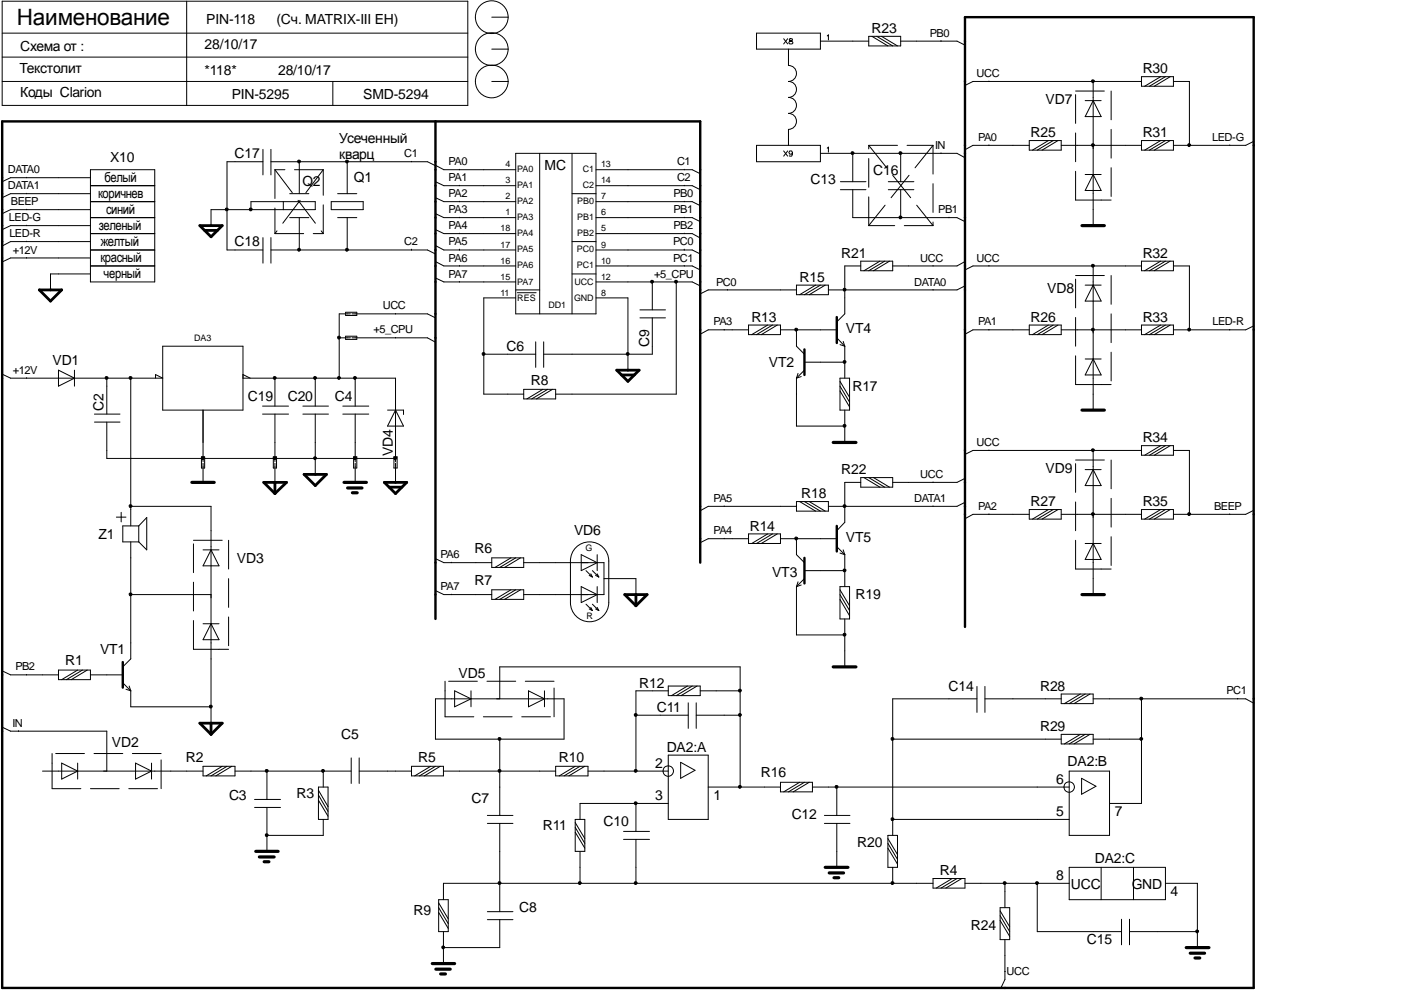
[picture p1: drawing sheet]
<svg xmlns="http://www.w3.org/2000/svg" width="297mm" height="210mm" viewBox="0 0 297 210" stroke-linecap="round" stroke-linejoin="round" font-family="sans-serif">
<g fill="none" stroke="#000" stroke-width=".21">
<path d="M.5 17.3h98.7M.5 .3h98.7v22.1h-98.7zM.5 7h98.7M.5 12.1h98.7M39.6 .3v22.1M70.6 17.3v5.1M104.3 17.3h3.4M104.3 3.6h3.4M104.3 10.4h3.4M160.4 7h13.5v3.4h-13.5zM166.2 8.2l.8 1.1M167 8.2l-.8 1.1"/>
<path d="M167.2 10.4v3.5a1.69 1.69 0 0 1 1.7 1.7 1.69 1.69 0 0 1-1.7 1.7 1.69 1.69 0 0 1 1.7 1.7 1.69 1.69 0 0 1-1.7 1.7 1.69 1.69 0 0 1 1.7 1.7 1.69 1.69 0 0 1-1.7 1.6 1.69 1.69 0 0 1 1.7 1.7 1.69 1.69 0 0 1-1.7 1.7v3.4M167.4 8.2l-.1 .3 .6 .2 .2 .3-.2 .3h-.5l-.1-.2 .1-.4 .6-.2-.1-.3zM173.9 8.7h10.3M175.4 7.6l.2-.2v1.1M184.2 7.7h6.8v2h-6.8zM184.9 7.7l3.4 2M185.9 7.7l3.4 2M186.9 7.7l3.4 2M191 8.7h11.9l1.7 .9M199.5 8.6v.1M209.7 17.2v.1M231.8 17.3v30.5"/>
<path d="M242 17.3h-35.7l-1.7 .8M242 16.3h6.8v2h-6.8zM246.1 16.3l-3.4 2M247.1 16.3l-3.4 2M248.1 16.3l-3.4 2M248.8 17.3h3.4v13.5M5.6 37.6v.1M19.2 37.7h-17l-1.7 .8M19.2 36h13.6v23.8h-13.6zM19.2 39.4h13.6M55.7 34.3h-7.6v18.7h7.6M55.7 31.7v5.4"/>
<path d="M57.4 34.3h33.2l1.7 .8M57.4 31.7v5.4M63.5 34.3v6.8M73.6 34.3v6.8M87.2 34.2v.1M92.3 38.5l1.8 .9h15.2M92.3 35.1l1.8 .9h15.2M97.4 35.9v.1M97.4 39.3v.1M109.3 32.5h17.1v34h-17.1zM114.4 32.5v34M121.3 32.5v34"/>
<path d="M126.4 39.4h20.4l1.7 .8M126.4 36h20.4l1.7 .8M145.1 35.9v.1M145.1 39.3v.1M160.4 30.8h13.5v3.5h-13.5zM166.2 32l.8 1.1M167 32l-.8 1.1M168 32.3l-.2 .4h-.4a.42 .42 0 0 1 0-.7h.4l.2 .7-.2 .4-.5-.1M173.9 32.5h29l1.7 .9M175.4 31.4l.2-.2v1.1M178.2 38.5h5.4M180.8 32.5v6"/>
<path d="M188.3 38.5h5.5M191 32.5v6M199.5 32.4v.1M209.7 30.7v.1M218.2 30.8h-11.9l-1.7 .9M218.2 29.8h6.8v2h-6.8zM222.3 29.8l-3.4 2M223.3 29.8l-3.4 2M224.3 29.8l-3.4 2M225 30.8h17M230.1 21.3h3.4M230.1 37h3.4"/>
<path d="M231.8 21.3l1.7 3.4h-3.4zM231.8 37l1.7 3.4h-3.4zM242 29.8h6.8v2h-6.8zM246.1 29.8l-3.4 2M247.1 29.8l-3.4 2M248.1 29.8l-3.4 2M260.7 30.7v.1M265.8 30l-1.7 .8h-15.3M5.6 41v.1M5.6 44.4h.1M5.6 47.8h.1M5.6 51.1v.1"/>
<path d="M5.6 54.6v.1M19.2 54.7h-17l-1.7 .8M19.2 51.2h-17l-1.7 1M19.2 47.8h-17l-1.7 .9M19.2 44.4h-17l-1.7 .9M19.2 41.1h-17l-1.7 .8M19.2 56.4h13.6M19.2 49.5h13.6M19.2 42.8h13.6M19.2 46.1h13.6M19.2 58.1h-8.5v3.4M19.2 53h13.6"/>
<path d="M53.2 44.4v-1.6h13.6v1.6h-22.1v3.4M55.7 50.4v5.4M57.4 53h33.2l1.7 .8M57.4 50.4v5.4M60.1 42.8v1.6M61.4 46.1h4.1M61.4 41.1h4.1M63.5 46.1v6.9M70.2 42.8h6.8v1.6h-6.8zM71.6 46.1h4M71.6 41.1h4M73.6 46.1v6.9"/>
<path d="M87.2 52.8v.2M92.3 58.9l1.8 .9h15.2M92.3 55.5l1.8 .9h15.2M92.3 48.7l1.8 .8h15.2M92.3 45.3l1.8 .8h15.2M92.3 41.9l1.8 .9h15.2M92.3 52.1l1.8 .9h15.2M97.4 42.7v.1M97.4 46.1h.1M97.4 49.4v.1M97.4 52.8v.2M97.4 56.3v.1"/>
<path d="M97.4 59.7v.1M121.3 58.1h5.1M121.3 51.2h5.1M121.3 41.1h5.1M126.4 59.8h20.4l1.7 .8M126.4 56.4h20.4l1.7 .8M126.4 49.5h20.4l1.7 1M126.4 42.8h20.4l1.7 .8M126.4 46.1h20.4l1.7 .9M126.4 53h20.4l1.7 .8M138.3 59.8v5.9M143.4 59.7v23.9h-25.6"/>
<path d="M145.1 42.7v.1M145.1 46.1h.1M145.1 49.4v.1M145.1 52.8v.2M145.1 56.3v.1M178.2 40.2h5.4M180.8 40.2v5.9h22.1l1.7 .9M182.5 56.4h-3.4v10.1l-1.7 1.7M182.5 55.4h6.8v2h-6.8zM186.6 55.4l-3.4 2M187.6 55.4l-3.4 2M188.3 40.2h5.5"/>
<path d="M188.6 55.4l-3.4 2M191 40.2v5.9M197.8 56.3v.1M201.2 46.1h.1M204.6 55.5l-1.7 .9h-13.6M209.7 56.3v.1M231.8 56.4v30.6M242 56.4h-35.7l-1.7 .8M242 55.4h6.8v2h-6.8zM246.1 55.4l-3.4 2M247.1 55.4l-3.4 2M248.1 55.4l-3.4 2"/>
<path d="M248.8 56.4h3.4v13.5M.5 79.3l1.7 .9h32.3l-1.5-.8v.8M12.4 78.5l3.4 1.7-3.4 1.7zM15.8 78.5v3.4M34.5 73.4h17v13.6h-17zM51.5 79.4l1.5 .8M71.9 71.6h2.4M73.3 71.3h2.3v.7h-2.3zM73.3 66.2h2.3v.7h-2.3zM74.3 66.5h-2.4v13.7M74.6 71.6h16l1.7 1M74.6 66.5h16l1.7 .9"/>
<path d="M83.9 66.5h.1M83.9 71.5v.1M102.6 75.1h11M109.3 63.2h-6.7v20.4h8.4M109.3 61.5h5.1M109.7 62.1h4M113.6 72.5v5.4M115.3 72.5v5.4M126.4 63.2h6.7v15.3M135.7 65.7h5.4M135.7 67.4h5.4M138.3 67.4v7.7h-23"/>
<path d="M153.5 69.8v.1M154.2 61.4v.1M158.7 69.9h-8.5l-1.7 1M158.7 68.9h6.8v2.1h-6.8zM162.8 68.9l-3.4 2.1M163.8 68.9l-3.4 2.1M164.8 68.9l-3.4 2.1M165.5 69.9h11.9M168.9 61.5h-18.7l-1.7 .8M168.9 60.5h6.7v2h-6.7zM168.9 69.9v3.5l1.7 1.7M169.2 79.2l-.3 1"/>
<path d="M169.9 79.8l-1 .4M170.6 76.8h8.5M170.6 78.5l-1.7 1.7M172.9 60.5l-3.4 2M173.9 60.5l-3.3 2M175 60.5l-3.4 2M177.4 71.6l1.7 1.8M178.1 73.1l1 .3M178.8 72.4l.3 1M179.1 73.4v6.8M197.8 61.4v.1M204.6 60.6l-1.7 .9h-27.3"/>
<path d="M209.7 69.8v.1M218.2 69.9h-11.9l-1.7 1M218.2 68.9h6.8v2.1h-6.8zM222.3 68.9l-3.4 2.1M223.3 68.9l-3.4 2.1M224.3 68.9l-3.4 2.1M225 69.9h17M230.1 60.5h3.4M230.1 76.1h3.4M231.8 60.5l1.7 3.3h-3.4zM231.8 76.1l1.7 3.4h-3.4zM242 68.9h6.8v2.1h-6.8z"/>
<path d="M246.1 68.9l-3.4 2.1M247.1 68.9l-3.4 2.1M248.1 68.9l-3.4 2.1M260.7 69.8v.1M265.8 69.1l-1.7 .8h-15.3M5.6 80.1v.1M20 87.8h5.4M20 89.5h5.4M22.6 80.2v7.6M22.6 89.5v7.7h61.3M27.7 80.2v31.3M42.7 96.9h.7v2.3h-.7z"/>
<path d="M43 87v10.9M43 98.2v4.1M51.5 80.2h32.4v17.7M55.7 87.8h5.5M55.7 86.1h5.5M58 96.9h.6v2.3h-.6zM58.3 80.2v5.9M58.3 87.8v10.1M58.3 98.2v4.1M64.2 87.8h5.4M64.2 86.1h5.4M66.8 80.2v5.9"/>
<path d="M66.8 87.8v12.8M72.7 87.8h5.5M72.7 86.1h5.5M75 96.9h.6v2.3h-.6zM75.3 80.2v5.9M75.3 87.8v10.1M75.3 98.2v4.1M82.2 87h3.4v.9M83.5 96.9h.7v2.3h-.7zM83.9 98.2v4.1M83.9 87l1.7 3.3h-3.4zM111 82.5h6.8v2.1h-6.8z"/>
<path d="M115.1 82.5l-3.4 2.1M116.1 82.5l-3.4 2.1M117.1 82.5l-3.4 2.1M168.9 80.2v10.1h10.2M178.1 80.2h2v6.8h-2zM178.1 80.9l2 3.3M178.1 81.9l2 3.4M178.1 82.9l2 3.4M179.1 87v6.8M209.7 95.4v.1M230.1 99.6h3.4M231.8 95.5v30.6"/>
<path d="M231.8 99.6l1.7 3.4h-3.4zM242 95.5h-35.7l-1.7 .9M242 94.5h6.8v2h-6.8zM246.1 94.5l-3.4 2M247.1 94.5l-3.4 2M248.1 94.5l-3.4 2M248.8 95.5h3.4v13.6M24.7 109.6h2M25.7 108.6v2.1M27.7 114.9v24.8l-1.7 1.7M27.7 107.4h17v45.9M29.4 111.5h-3.4v3.4h3.4"/>
<path d="M29.4 111.5v3.4M29.4 111.5l1.7-1.8v6.9l-1.7-1.7M43 116.6h3.4M44.7 116.6l1.7 3.4h-3.4zM92.3 118.4l1.8 .9h10.2M95.7 119.2v.1M104.3 118.3h6.7v2h-6.7zM108.3 118.3l-3.4 2M109.3 118.3l-3.3 2M110.4 118.3l-3.4 2M111 119.3h17.1v6.8h-1.4M122.1 116.1a4.1 4.1 0 0 1 4.5-.9 4.1 4.1 0 0 1 2.5 3.8v8.8a4.1 4.1 0 0 1-4.1 4 4.1 4.1 0 0 1-4.1-4v-8.8a4.1 4.1 0 0 1 1.2-2.9z"/>
<path d="M123.2 117.6l3.4 1.7-3.4 1.7zM126.6 117.6v3.4M153.5 107.3v.1M153.5 114.1v.1M158.7 114.2h-8.5l-1.7 .9M158.7 113.2h6.8v2h-6.8zM162.8 113.2l-3.4 2M163.8 113.2l-3.4 2M164.8 113.2l-3.4 2M165.5 114.2h11.9M168.9 107.4h-18.7l-1.7 .9M168.9 106.3h6.7v2.1h-6.7z"/>
<path d="M168.9 114.2v3.4l1.7 1.7M169.5 106.3l3.4 2.1M170.6 106.3l3.3 2.1M171.6 106.3l3.4 2.1M177.4 115.9l1.7 1.7M178.1 117.3l1 .3M178.8 116.6l.3 1M179.1 117.6v6.8M182.5 102.3h-3.4v8.4l-1.7 1.8M182.5 101.3h6.8v2h-6.8zM183.2 101.3l3.4 2M184.2 101.3l3.4 2"/>
<path d="M185.2 101.3l3.4 2M197.8 102.2v.1M197.8 107.3v.1M204.6 106.5l-1.7 .9h-27.3M204.6 101.4l-1.7 .9h-13.6M209.7 109v.1M218.2 109.1h-11.9l-1.7 .9M218.2 108h6.8v2.1h-6.8zM222.3 108l-3.4 2.1M223.3 108l-3.4 2.1M224.3 108l-3.4 2.1M225 109.1h17"/>
<path d="M230.1 115.2h3.4M231.8 115.2l1.7 3.4h-3.4zM242 108h6.8v2.1h-6.8zM246.1 108l-3.4 2.1M247.1 108l-3.4 2.1M248.1 108l-3.4 2.1M260.7 109v.1M265.8 108.2l-1.7 .9h-15.3M27.7 126.1h17M43 132.2h3.4M44.7 132.2l1.7 3.4h-3.4zM92.3 125.2l1.8 .9h10.2"/>
<path d="M95.7 126v.1M104.3 125.1h6.7v2h-6.7zM108.3 125.1l-3.4 2M109.3 125.1l-3.3 2M110.4 125.1l-3.4 2M111 126.1h15.6M123.2 124.4l3.4 1.7-3.4 1.7zM124.2 128.1l1.4 1.4M124.2 121l1.4 1.3M124.9 129.1l.7 .4M124.9 122l.7 .3M125.3 128.8l.3 .7"/>
<path d="M125.3 121.7l.3 .6M125.6 128.1l1.4 1.4M125.6 121l1.4 1.3M126.3 129.1l.7 .4M126.3 122l.7 .3M126.6 128.8l.4 .7M126.6 121.7l.4 .6M126.6 124.4v3.4M128.1 122.7h6.7v3.4M168.9 124.4v10.2h10.2M169.2 123.4l-.3 1M169.9 124l-1 .4"/>
<path d="M170.6 121h8.5M170.6 122.7l-1.7 1.7M178.1 124.4h2v6.8h-2zM178.1 125.1l2 3.3M178.1 126.1l2 3.4M178.1 127.1l2 3.5M179.1 131.2v10.2M.5 154.2l1.7 .8h20.4v8.5M.5 142.2l1.7 .9h10.2M3.9 154.9v.1M5.6 143v.1M12.4 142.1h6.8v2h-6.8z"/>
<path d="M16.5 142.1l-3.4 2M17.5 142.1l-3.4 2M18.5 142.1l-3.4 2M19.2 143.1h6.8M26 144.8l1.7 1.7M26.7 146.1l1 .4M27.4 145.5l.3 1M27.7 146.5v3.4h17M92.3 148.2h27.3v8.5h-27.3zM96.4 146.5l3.5 1.7-3.5 1.7zM99.9 146.5v3.4M106 148.2v-6.8h50.9v25.5"/>
<path d="M106 156.7v16.2M112.1 146.5l3.3 1.7-3.3 1.7zM115.4 146.5v3.4M134.8 151.6h11.1M141.7 146.5h-6.9v17M141.7 145.5h6.8v2h-6.8zM145.8 145.5l-3.4 2M145.9 149v5.4M146.8 145.5l-3.4 2M147.6 151.6h9.3M147.6 149v5.4M147.8 145.5l-3.4 2"/>
<path d="M148.5 146.5h8.4M189.3 156.7h35.7M207.1 148.2h-17.8v28.9M207.1 145.5v5.5M208.8 148.2h16.2M208.8 145.5v5.5M225 147.2h6.8v2h-6.8zM225 155.7h6.8v2h-6.8zM229.1 147.2l-3.4 2M229.1 155.7l-3.4 2M230.1 147.2l-3.4 2M230.1 155.7l-3.4 2"/>
<path d="M231.1 147.2l-3.4 2M231.1 155.7l-3.4 2M231.8 148.2h32.3l1.7 .9M231.8 156.7h10.2M242 148.2v22.1h-6.8M262.4 148.1v.1M9 163.5h34M13.1 161.8l3.4 1.7-3.4 1.7zM16.5 161.8v3.4M28.7 161.8l3.4 1.7-3.4 1.7zM32.1 161.8v3.4M43 162.5h6.8v2h-6.8z"/>
<path d="M47.1 162.5l-3.4 2M48.1 162.5l-3.4 2M49.1 162.5l-3.3 2M49.8 163.5h24.7M54 169.5h5.5M54 171.2h5.5M56.6 163.5v6M56.6 171.2v9.3M67.5 166.9h2.1v6.8h-2.1zM67.5 167.6l2.1 3.4M67.5 168.6l2.1 3.4M67.5 169.7l2.1 3.4"/>
<path d="M68.5 173.7v3.4h-11.9M68.5 163.5v3.4M74.5 160.7v5.4M76.2 163.5h11M76.2 160.7v5.4M87.2 162.5h6.8v2h-6.8zM91.3 162.5l-3.4 2M92.3 162.5l-3.4 2M93.3 162.5l-3.3 2M94 163.5h23.8M103.3 172.9h5.5M103.3 174.6h5.5"/>
<path d="M106 174.6v18.7M117.8 162.5h6.9v2h-6.9zM122 173.7h2v6.8h-2zM122 174.4l2 3.4M122 175.4l2 3.4M122 176.4l2 3.4M122 162.5l-3.4 2M123 162.5l-3.4 2M124 162.5l-3.4 2M124.7 163.5h17M132.2 176.3h5.5M132.2 178h5.5"/>
<path d="M134.8 170.3v6M134.8 178v9.3M141.7 170.3h-18.7v3.4M141.7 160.1h8.5v13.6h-8.5zM144.3 161.6l3.1 1.7-3.1 1.7zM150.2 166.9h15.3M165.5 165.9h6.8v2h-6.8zM169.5 165.9l-3.3 2M170.6 165.9l-3.4 2M171.6 165.9l-3.4 2M172.3 166.9h54.4M174.8 172.9h5.4"/>
<path d="M174.8 174.6h5.4M177.4 166.9v6M177.4 174.6v9.3M188.3 177.1h2v6.8h-2zM188.3 177.8l2 3.4M188.3 178.8l2 3.4M188.3 179.8l2 3.4M189.3 173.7h37.4M226.7 163.5h8.5v13.6h-8.5zM229.3 165l3.1 1.7-3.1 1.7zM93 190.8h2v6.7h-2zM93 191.4l2 3.4"/>
<path d="M93 192.4l2 3.4M93 193.5l2 3.3M94 197.5v6.8M103.3 193.3h5.5M103.3 195h5.5M106 195v5.9h-12M123 180.5v6.8M189.3 183.9v3.4M197.8 187.3h-103.8v3.5M197.8 186.3h6.8v2h-6.8zM201.9 186.3l-3.4 2M202.9 186.3l-3.4 2"/>
<path d="M203.9 186.3l-3.4 2M204.6 187.3h22.1M212 192.4h2.1v6.8h-2.1zM212 193.1l2.1 3.4M212 194.1l2.1 3.4M212 195.2l2.1 3.3M213.1 187.3v5.1M213.1 199.2v8.5l-.9 1.8M219.9 187.3v10.2h17.9M226.7 183.9h20.4v6.9h-20.4zM233.5 183.9v6.9M237.8 194.9v5.4"/>
<path d="M239.5 197.5h14.4M239.5 194.9v5.4M240.3 183.9v6.9M247.1 187.3h6.8v13.6M213.1 206h.1"/>
<circle cx="104.3" cy="17.3" r="3.5"/>
<circle cx="104.3" cy="10.4" r="3.5"/>
<circle cx="104.3" cy="3.6" r="3.5"/>
<circle cx="231.7" cy="17.2" r=".31"/>
<circle cx="63.4" cy="34.2" r=".31"/>
<circle cx="73.6" cy="34.2" r=".31"/>
<circle cx="180.7" cy="32.5" r=".31"/>
<circle cx="190.9" cy="32.5" r=".31"/>
<circle cx="231.7" cy="30.8" r=".31"/>
<circle cx="252.1" cy="30.8" r=".31"/>
<circle cx="48.1" cy="44.4" r=".31"/>
<circle cx="53.2" cy="44.4" r=".31"/>
<circle cx="63.4" cy="52.9" r=".31"/>
<circle cx="73.6" cy="52.9" r=".31"/>
<circle cx="138.2" cy="59.7" r=".31"/>
<circle cx="143.3" cy="59.7" r=".31"/>
<circle cx="190.9" cy="46.1" r=".31"/>
<circle cx="231.7" cy="56.3" r=".31"/>
<circle cx="71.9" cy="71.6" r=".31"/>
<circle cx="102.5" cy="75" r=".31"/>
<circle cx="133.1" cy="75" r=".31"/>
<circle cx="168.8" cy="69.9" r=".31"/>
<circle cx="179.1" cy="76.7" r=".31"/>
<circle cx="179.1" cy="61.4" r=".31"/>
<circle cx="231.7" cy="69.9" r=".31"/>
<circle cx="252.1" cy="69.9" r=".31"/>
<circle cx="22.6" cy="80.1" r=".31"/>
<circle cx="27.7" cy="80.1" r=".31"/>
<circle cx="43" cy="97.1" r=".31"/>
<circle cx="58.2" cy="97.1" r=".31"/>
<circle cx="58.2" cy="80.1" r=".31"/>
<circle cx="66.8" cy="80.1" r=".31"/>
<circle cx="66.8" cy="97.1" r=".31"/>
<circle cx="71.9" cy="80.1" r=".31"/>
<circle cx="75.3" cy="97.1" r=".31"/>
<circle cx="75.3" cy="80.1" r=".31"/>
<circle cx="83.8" cy="97.1" r=".31"/>
<circle cx="179.1" cy="90.3" r=".31"/>
<circle cx="231.7" cy="95.5" r=".31"/>
<circle cx="27.7" cy="107.3" r=".31"/>
<circle cx="168.8" cy="114.2" r=".31"/>
<circle cx="179.1" cy="107.3" r=".31"/>
<circle cx="231.7" cy="109" r=".31"/>
<circle cx="252.1" cy="109" r=".31"/>
<circle cx="27.7" cy="126" r=".31"/>
<circle cx="179.1" cy="134.6" r=".31"/>
<circle cx="179.1" cy="120.9" r=".31"/>
<circle cx="44.7" cy="149.8" r=".31"/>
<circle cx="105.9" cy="156.7" r=".31"/>
<circle cx="134.8" cy="151.6" r=".31"/>
<circle cx="156.9" cy="146.4" r=".31"/>
<circle cx="156.9" cy="151.6" r=".31"/>
<circle cx="189.2" cy="156.7" r=".31"/>
<circle cx="242" cy="156.7" r=".31"/>
<circle cx="242" cy="148.1" r=".31"/>
<circle cx="56.5" cy="163.4" r=".31"/>
<circle cx="56.5" cy="177.1" r=".31"/>
<circle cx="68.5" cy="163.4" r=".31"/>
<circle cx="105.9" cy="163.4" r=".31"/>
<circle cx="134.8" cy="170.3" r=".31"/>
<circle cx="134.8" cy="163.4" r=".31"/>
<circle cx="141.7" cy="163.5" r="1.11"/>
<circle cx="156.9" cy="166.8" r=".31"/>
<circle cx="177.4" cy="166.8" r=".31"/>
<circle cx="189.2" cy="173.7" r=".31"/>
<circle cx="226.7" cy="166.9" r="1.11"/>
<circle cx="105.9" cy="187.2" r=".31"/>
<circle cx="122.9" cy="187.2" r=".31"/>
<circle cx="134.8" cy="187.2" r=".31"/>
<circle cx="189.2" cy="187.2" r=".31"/>
<circle cx="213" cy="187.2" r=".31"/>
<circle cx="219.9" cy="187.2" r=".31"/>
<circle cx="253.8" cy="197.5" r=".31"/>
<circle cx="94" cy="200.9" r=".31"/>
</g>
<path d="M92.3 25.7v105.5M170.6 74.1v5.4M177.4 67.2v5.5M148.5 119.3v-93.6h-148v183.8h265.3v-205.9h-61.2v129.3M170.6 118.3v5.4M177.4 111.5v5.4M26 140.4v5.4" fill="none" stroke="#000" stroke-width=".51"/>
<g fill="#000">
<circle cx="231.7" cy="17.2" r=".31"/>
<circle cx="63.4" cy="34.2" r=".31"/>
<circle cx="73.6" cy="34.2" r=".31"/>
<circle cx="180.7" cy="32.5" r=".31"/>
<circle cx="190.9" cy="32.5" r=".31"/>
<circle cx="231.7" cy="30.8" r=".31"/>
<circle cx="252.1" cy="30.8" r=".31"/>
<circle cx="48.1" cy="44.4" r=".31"/>
<circle cx="53.2" cy="44.4" r=".31"/>
<circle cx="63.4" cy="52.9" r=".31"/>
<circle cx="73.6" cy="52.9" r=".31"/>
<circle cx="138.2" cy="59.7" r=".31"/>
<circle cx="143.3" cy="59.7" r=".31"/>
<circle cx="190.9" cy="46.1" r=".31"/>
<circle cx="231.7" cy="56.3" r=".31"/>
<circle cx="71.9" cy="71.6" r=".31"/>
<circle cx="102.5" cy="75" r=".31"/>
<circle cx="133.1" cy="75" r=".31"/>
<circle cx="168.8" cy="69.9" r=".31"/>
<circle cx="179.1" cy="76.7" r=".31"/>
<circle cx="179.1" cy="61.4" r=".31"/>
<circle cx="231.7" cy="69.9" r=".31"/>
<circle cx="252.1" cy="69.9" r=".31"/>
<circle cx="22.6" cy="80.1" r=".31"/>
<circle cx="27.7" cy="80.1" r=".31"/>
<circle cx="43" cy="97.1" r=".31"/>
<circle cx="58.2" cy="97.1" r=".31"/>
<circle cx="58.2" cy="80.1" r=".31"/>
<circle cx="66.8" cy="80.1" r=".31"/>
<circle cx="66.8" cy="97.1" r=".31"/>
<circle cx="71.9" cy="80.1" r=".31"/>
<circle cx="75.3" cy="97.1" r=".31"/>
<circle cx="75.3" cy="80.1" r=".31"/>
<circle cx="83.8" cy="97.1" r=".31"/>
<circle cx="179.1" cy="90.3" r=".31"/>
<circle cx="231.7" cy="95.5" r=".31"/>
<circle cx="27.7" cy="107.3" r=".31"/>
<circle cx="168.8" cy="114.2" r=".31"/>
<circle cx="179.1" cy="107.3" r=".31"/>
<circle cx="231.7" cy="109" r=".31"/>
<circle cx="252.1" cy="109" r=".31"/>
<circle cx="27.7" cy="126" r=".31"/>
<circle cx="179.1" cy="134.6" r=".31"/>
<circle cx="179.1" cy="120.9" r=".31"/>
<circle cx="44.7" cy="149.8" r=".31"/>
<circle cx="105.9" cy="156.7" r=".31"/>
<circle cx="134.8" cy="151.6" r=".31"/>
<circle cx="156.9" cy="146.4" r=".31"/>
<circle cx="156.9" cy="151.6" r=".31"/>
<circle cx="189.2" cy="156.7" r=".31"/>
<circle cx="242" cy="156.7" r=".31"/>
<circle cx="242" cy="148.1" r=".31"/>
<circle cx="56.5" cy="163.4" r=".31"/>
<circle cx="56.5" cy="177.1" r=".31"/>
<circle cx="68.5" cy="163.4" r=".31"/>
<circle cx="105.9" cy="163.4" r=".31"/>
<circle cx="134.8" cy="170.3" r=".31"/>
<circle cx="134.8" cy="163.4" r=".31"/>
<circle cx="156.9" cy="166.8" r=".31"/>
<circle cx="177.4" cy="166.8" r=".31"/>
<circle cx="189.2" cy="173.7" r=".31"/>
<circle cx="105.9" cy="187.2" r=".31"/>
<circle cx="122.9" cy="187.2" r=".31"/>
<circle cx="134.8" cy="187.2" r=".31"/>
<circle cx="189.2" cy="187.2" r=".31"/>
<circle cx="213" cy="187.2" r=".31"/>
<circle cx="219.9" cy="187.2" r=".31"/>
<circle cx="253.8" cy="197.5" r=".31"/>
<circle cx="94" cy="200.9" r=".31"/>
</g>
<g fill="none" stroke="#000" stroke-width=".21" stroke-dasharray="6.1 2">
<path d="M228 19.3h7.6M235.6 19.3v23.1M58.3 36v13.5M58.3 36l10.2 13.5M68.5 36h-10.2M68.5 36l-10.2 13.5M184.2 30.8h13.6M184.2 30.8l13.6 17M197.8 30.8v17M197.8 30.8l-13.6 17M58.3 49.5h10.2M68.5 49.5v-13.5"/>
<path d="M184.2 47.8v-17M197.8 47.8h-13.6M228 58.4h7.6M228 42.4v-23.1M233.5 42.4h-5.5M235.6 58.4v23.1M235.6 42.4h-2.1M228 81.5v-23.1M228 97.5h7.6M233.5 81.5h-5.5M235.6 81.5h-2.1M235.6 97.5v23.1"/>
<path d="M41 114.6h7.5M48.5 114.6v23.1M41 137.7v-23.1M46.4 137.7h-5.4M48.5 137.7h-2.1M228 120.6v-23.1M233.5 120.6h-5.5M235.6 120.6h-2.1M11 159.8v2M34.2 159.8h-23.2M94.4 144.4v2.1M94.4 146.5v5.5"/>
<path d="M94.4 152h23.1M117.5 144.4h-23.1M117.5 152v-7.6M11 161.8v5.4M11 167.2h23.2M34.2 167.2v-7.4"/>
</g>
<g fill="none" stroke="#000" stroke-width=".68">
<path d="M229.4 47.8h4.7M176.7 93.8h4.8M229.4 87h4.7M40.7 102.3h4.7M72.9 102.3h4.8M73.7 103.5h3M74.7 104.5h1M229.4 126.1h4.7M176.7 141.4h4.8M54.2 180.5h4.8M55 181.7h3.1M56 182.7h1"/>
<path d="M175 183.9h4.8M175.8 185.1h3.1M176.8 186.1h1M91.6 204.3h4.8M92.4 205.5h3.1M93.4 206.5h1M251.5 200.9h4.8M252.3 202.1h3.1M253.4 203.1h1"/>
</g>
<g fill="none" stroke="#000" stroke-width=".59">
<path d="M42.4 47.8h4.7l-2.4 2.4zM43.4 48.9h2.7M8.3 61.5h4.8l-2.4 2.3zM130.8 78.5h4.7l-2.4 2.4zM131.8 79.5h2.7M55.9 102.3h4.8l-2.4 2.3zM58.3 102.3v2.3M64.5 100.6h4.7l-2.4 2.4zM81.5 102.3h4.7l-2.3 2.3zM82.5 103.3h2.7M132.5 126.1h4.7l-2.4 2.3zM134.8 126.1v2.3"/>
<path d="M42.4 153.3h4.7l-2.4 2.4zM44.7 153.3v2.4"/>
</g>
<text font-size="4.8" x="3.6" y="5.2">Наименование</text>
<g font-size="3">
<text x="43.7" y="5">PIN-118</text>
<text x="58.6" y="5">(Сч. MATRIX-III EH)</text>
<text x="4.3" y="10.8">Схема от :</text>
<text x="43.4" y="10.4">28/10/17</text>
<text x="184.8" y="7">R23</text>
<text x="4.1" y="15.6">Текстолит</text>
<text x="43.4" y="15.9">*118*</text>
<text x="59" y="15.9">28/10/17</text>
<text x="242.3" y="15.6">R30</text>
<text x="4.3" y="20.7">Коды Clarion</text>
<text x="49.1" y="21">PIN-5295</text>
<text x="77" y="21">SMD-5294</text>
<text x="221.7" y="22">VD7</text>
<text x="218.5" y="29.1">R25</text>
<text x="242.3" y="29.1">R31</text>
<text x="23.3" y="34.3">X10</text>
<text x="49.7" y="33.5">C17</text>
<text x="71.9" y="30.3">Усеченный</text>
<text x="71.9" y="33.6">кварц</text>
<text x="115.4" y="36">MC</text>
<text x="64.1" y="39.4">Q2</text>
<text x="75.1" y="38.7">Q1</text>
<text x="171.8" y="39">C13</text>
<text x="185.1" y="37">C16</text>
<text x="49.7" y="52.2">C18</text>
<text x="169.5" y="59.8">R15</text>
<text x="178.3" y="54.7">R21</text>
<text x="242.3" y="54.7">R32</text>
<text x="222" y="62.1">VD8</text>
<text x="159.3" y="68.2">R13</text>
<text x="179.4" y="70.6">VT4</text>
<text x="218.5" y="68.2">R26</text>
<text x="242.3" y="68.2">R33</text>
<text x="11.1" y="77.5">VD1</text>
<text x="107.4" y="74.3">C6</text>
<text x="137.6" y="73.6" transform="rotate(-90 137.6 73.6)">C9</text>
<text x="163" y="77.8">VT2</text>
<text x="112.6" y="81.5">R8</text>
<text x="180.7" y="82.9">R17</text>
<text x="22" y="87.2" transform="rotate(-90 22 87.2)">C2</text>
<text x="52.5" y="84.9">C19</text>
<text x="61" y="84.9">C20</text>
<text x="71" y="84.9">C4</text>
<text x="242.3" y="93.8">R34</text>
<text x="83.3" y="96.8" transform="rotate(-90 83.3 96.8)">VD4</text>
<text x="178.3" y="100.6">R22</text>
<text x="221.7" y="100.2">VD9</text>
<text x="169.9" y="105.7">R18</text>
<text x="218.5" y="107.4">R27</text>
<text x="242.3" y="107.4">R35</text>
<text x="121.7" y="113.5">VD6</text>
<text x="159" y="112.5">R14</text>
<text x="20.9" y="114.2">Z1</text>
<text x="50.2" y="119.3">VD3</text>
<text x="100.6" y="117.3">R6</text>
<text x="179.4" y="114.9">VT5</text>
<text x="100.6" y="124">R7</text>
<text x="163.7" y="122.3">VT3</text>
<text x="181.4" y="127.1">R19</text>
<text x="13.8" y="141.1">R1</text>
<text x="21.2" y="138.7">VT1</text>
<text x="97.2" y="143.8">VD5</text>
<text x="135.5" y="145.8">R12</text>
<text x="201.1" y="146.5">C14</text>
<text x="220.5" y="146.5">R28</text>
<text x="139.2" y="150.9">C11</text>
<text x="220.5" y="155">R29</text>
<text x="23.7" y="158.4">VD2</text>
<text x="39.4" y="161.5">R2</text>
<text x="72.3" y="156.7">C5</text>
<text x="88.7" y="161.5">R5</text>
<text x="118.5" y="161.5">R10</text>
<text x="141.3" y="159.4">DA2:A</text>
<text x="138.9" y="162.8">2</text>
<text x="161.3" y="164.8">R16</text>
<text x="223.9" y="166.2">6</text>
<text x="226.4" y="162.5">DA2:B</text>
<text x="48.6" y="169.6">C3</text>
<text x="62.9" y="169.2">R3</text>
<text x="99.9" y="170.3">C7</text>
<text x="138.9" y="169.7">3</text>
<text x="151.3" y="169.7">1</text>
<text x="167.8" y="173.7">C12</text>
<text x="223.9" y="173.1">5</text>
<text x="236.3" y="173.1">7</text>
<text x="115.1" y="176">R11</text>
<text x="128" y="175.1">C10</text>
<text x="181.7" y="179.5">R20</text>
<text x="199.3" y="185.6">R4</text>
<text x="232.1" y="182.9">DA2:C</text>
<text x="223.9" y="186.6">8</text>
<text x="227" y="188.4">UCC</text>
<text x="240" y="188.4">GND</text>
<text x="248.2" y="190.1">4</text>
<text x="87.7" y="194.1">R9</text>
<text x="110.1" y="193.5">C8</text>
<text x="205.9" y="197.1">R24</text>
<text x="230.4" y="200.2">C15</text>
</g>
<g font-size="2.9">
<text x="20.8" y="41.9">коричнев</text>
<text x="22.1" y="38.5">белый</text>
<text x="22.5" y="45.3">синий</text>
<text x="21" y="48.7">зеленый</text>
<text x="21.4" y="52.2">желтый</text>
<text x="21.3" y="55.5">красный</text>
<text x="22" y="58.9">черный</text>
</g>
<g font-size="2.3">
<text x="197.1" y="7.8">PB0</text>
<text x="207" y="16.3">UCC</text>
<text x="207.4" y="29.9">PA0</text>
<text x="257" y="29.9">LED-G</text>
<text x="85.7" y="33.4">C1</text>
<text x="95.1" y="35.1">PA0</text>
<text x="143.5" y="35.1">C1</text>
<text x="198.2" y="31.6">IN</text>
<text x="1.6" y="40.1">DATA1</text>
<text x="1.6" y="36.7">DATA0</text>
<text x="95.1" y="41.8">PA2</text>
<text x="95.1" y="38.4">PA1</text>
<text x="142.8" y="41.8">PB0</text>
<text x="143.5" y="38.4">C2</text>
<text x="1.9" y="46.9">LED-G</text>
<text x="2.3" y="43.5">BEEP</text>
<text x="95.1" y="45.2">PA3</text>
<text x="142.8" y="45.2">PB1</text>
<text x="198.9" y="45.2">PB1</text>
<text x="2" y="50.3">LED-R</text>
<text x="2.7" y="53.8">+12V</text>
<text x="85.7" y="52">C2</text>
<text x="95.1" y="48.6">PA4</text>
<text x="95.1" y="52">PA5</text>
<text x="142.7" y="52">PC0</text>
<text x="142.8" y="48.6">PB2</text>
<text x="95.1" y="55.5">PA6</text>
<text x="95.1" y="58.8">PA7</text>
<text x="138.7" y="58.8">+5_CPU</text>
<text x="142.7" y="55.5">PC1</text>
<text x="195.1" y="55.5">UCC</text>
<text x="207" y="55.5">UCC</text>
<text x="81.1" y="65.6">UCC</text>
<text x="151.8" y="60.5">PC0</text>
<text x="193.8" y="60.5">DATA0</text>
<text x="79.2" y="70.7">+5_CPU</text>
<text x="151.3" y="69">PA3</text>
<text x="207.4" y="69">PA1</text>
<text x="257.1" y="69">LED-R</text>
<text x="2.7" y="79.2">+12V</text>
<text x="207" y="94.6">UCC</text>
<text x="195.1" y="101.3">UCC</text>
<text x="151.3" y="106.4">PA5</text>
<text x="193.8" y="106.4">DATA1</text>
<text x="151.3" y="113.3">PA4</text>
<text x="207.4" y="108.1">PA2</text>
<text x="257.4" y="108.1">BEEP</text>
<text x="93.4" y="118.4">PA6</text>
<text x="93.4" y="125.1">PA7</text>
<text x="3.3" y="142.2">PB2</text>
<text x="260.1" y="147.2">PC1</text>
<text x="2.7" y="154.1">IN</text>
<text x="213.4" y="206.8">UCC</text>
</g>
<g font-size="1.9">
<text x="107.1" y="35.5">4</text>
<text x="127.5" y="35.5">13</text>
<text x="107.1" y="38.9">3</text>
<text x="109.7" y="36.5">PA0</text>
<text x="109.7" y="40">PA1</text>
<text x="123.6" y="36.5">C1</text>
<text x="123.6" y="40">C2</text>
<text x="127.5" y="38.9">14</text>
<text x="107.1" y="42.2">2</text>
<text x="107.1" y="45.6">1</text>
<text x="109.7" y="43.3">PA2</text>
<text x="109.7" y="46.7">PA3</text>
<text x="122.4" y="43.3">PB0</text>
<text x="122.4" y="46.7">PB1</text>
<text x="127.5" y="42.2">7</text>
<text x="127.5" y="45.6">6</text>
<text x="106.1" y="49">18</text>
<text x="106.1" y="52.5">17</text>
<text x="109.7" y="50.1">PA4</text>
<text x="109.7" y="53.5">PA5</text>
<text x="122.3" y="53.5">PC0</text>
<text x="122.4" y="50.1">PB2</text>
<text x="127.5" y="49">5</text>
<text x="127.5" y="52.5">9</text>
<text x="106.1" y="55.9">16</text>
<text x="106.1" y="59.3">15</text>
<text x="109.7" y="56.9">PA6</text>
<text x="122.3" y="56.9">PC1</text>
<text x="127.5" y="55.9">10</text>
<text x="127.5" y="59.3">12</text>
<text x="106.1" y="62.7">11</text>
<text x="109.7" y="60.4">PA7</text>
<text x="109.7" y="63.8">RES</text>
<text x="116.3" y="65.4">DD1</text>
<text x="121.7" y="63.8">GND</text>
<text x="121.8" y="60.4">UCC</text>
<text x="127.5" y="62.7">8</text>
<text x="41.2" y="72.2">DA3</text>
<text x="124.2" y="116.8">G</text>
<text x="124.3" y="131.1">R</text>
</g>
</svg>
